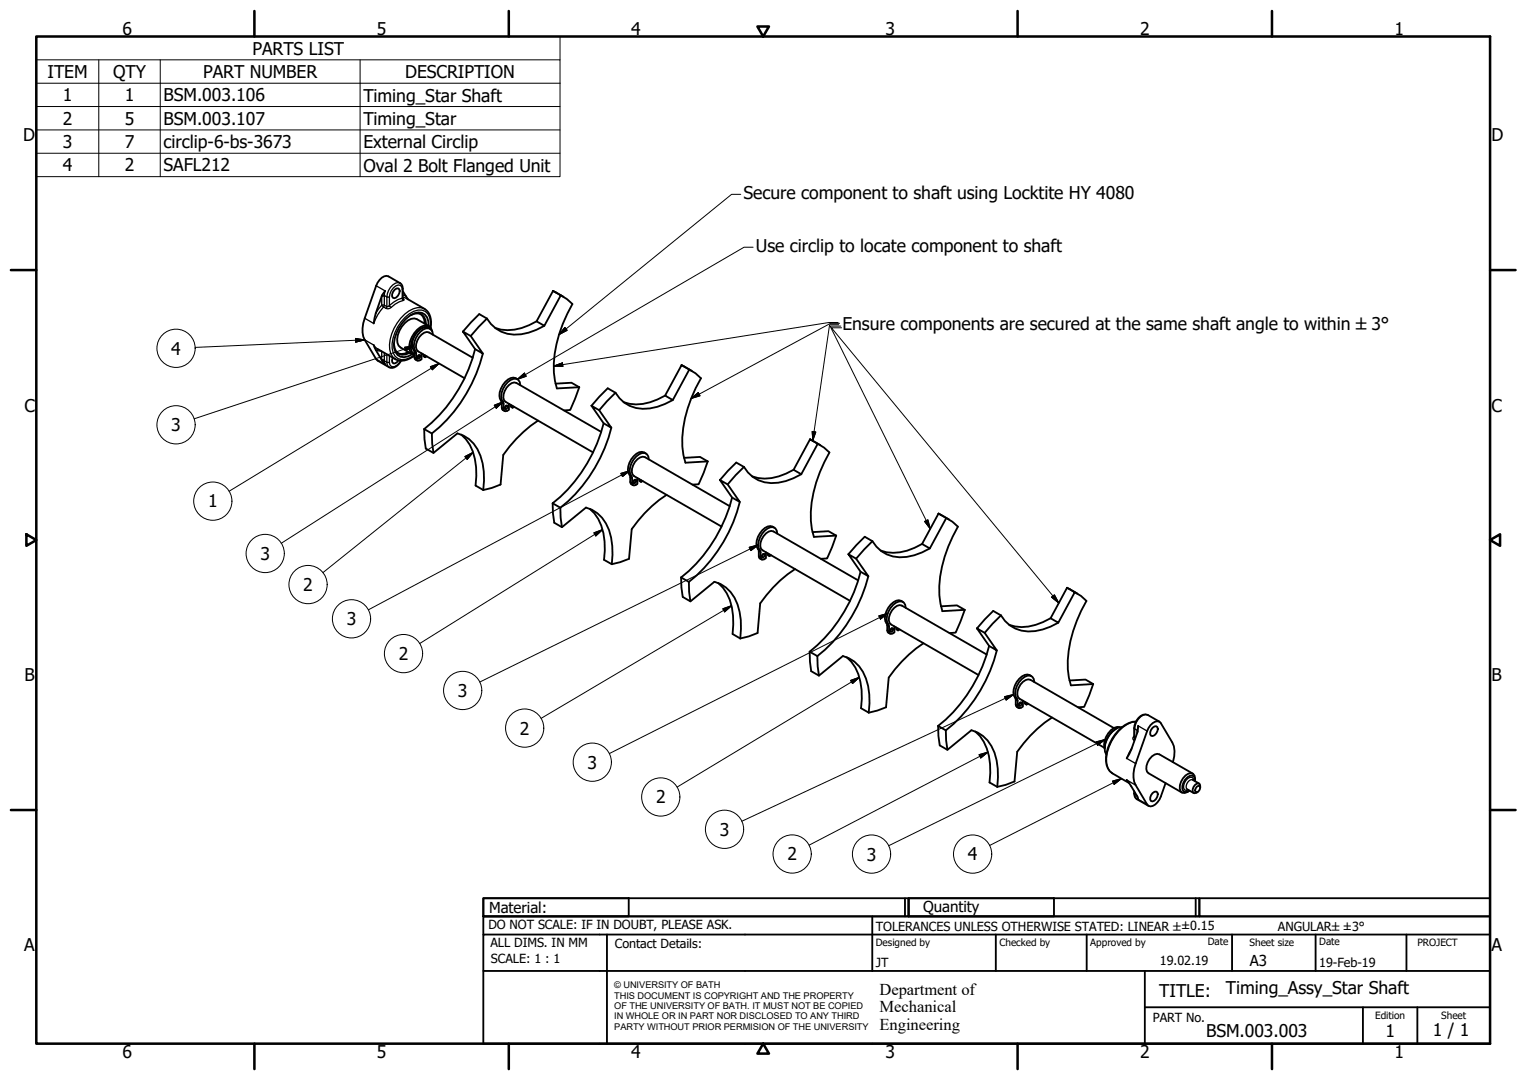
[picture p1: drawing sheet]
<svg xmlns="http://www.w3.org/2000/svg" width="420mm" height="297mm" viewBox="0 0 420 297" stroke-linecap="round" stroke-linejoin="round" font-family="sans-serif">
<!-- layer: Visible Narrow (ISO) -->
<g fill="none" stroke="#000" stroke-width=".36">
<path d="M103.5 78.6l2.5 1.4-.3 1.3M110.1 77.9a2.29 2.29 0 0 0-2.7 1.1l-.5 .9-.5 1.8M110.7 79.6l-.1-.7-.4-.4a2.21 2.21 0 0 0-2.5 1.4l-.6 1.8h-.7M110.7 79.6l.1 2.4M110.8 79.4l-.1 .2M100.4 93.5l2.4 1.4 1.1 1.1M103.4 96.3l1.5 .3M103.5 98.8l2.5 1.4-.3-1M105 96.6v2.4h.7M105.1 99.2h.6M105.1 81.2l.6 .1M105.5 84.4a13.1 13.1 0 0 0-2.7 4.6l-2.4-1.5"/>
<path d="M105.5 84.4l-.5-.5-1.6 2.2M105.5 84.4l.7 .4M105.7 83.9l-.2 .5M105.7 81.5h-.7v2.4h.7M105.7 83.9l.7 .4M105.7 81.3v2.6M105.7 97v2.2M105.7 99.2l.7 .4M105.7 81.3l.7 .4M106.4 84.3l-.2 .5M106.4 84.3l.7-.3 .5 .6M106.4 99.6l.1 .6 .6 .8"/>
<path d="M106.4 99.6h.7M106.4 81.7v2.6M106.4 97.4v2.2M107.1 81.7v2.3l2.4-1.6 1.2-.4 .2 .6M107.1 97.9v1.7M110.2 99.2a2.22 2.22 0 0 1-2.6 1.5l-.5-1.1M110.8 81.8l1.1 .3M110.8 81.1l.8 .3M110.9 82.1h.1M110.9 82.1l.2 .5a8.4 8.4 0 0 0-3.8 2.2h-1.1M113.9 96.4l.4 .2M114 96.9l.5 .3"/>
<path d="M114 98.3l.5 .2M116.8 84.9a4.2 4.2 0 0 0-4.3 .6 12.2 12.2 0 0 0-5.3 10.6l.3 1.2 .6 .9 .7 .6M118.4 90a3.9 3.9 0 0 0-2.3-4.7 7.7 7.7 0 0 0-6.7 4.6 7.7 7.7 0 0 0-.7 8.1 3.2 3.2 0 0 0 4.1 .4l1.2-.7M137.9 110.2l.5 .3M138.1 110.8l.5 .3M138.1 112.1l.5 .3M173.2 130.6l.5 .3M173.4 131.2l.5 .3M173.4 132.6l.5 .2M208.6 151.1l.5 .2M208.8 151.6l.5 .3M208.8 153l.5 .3"/>
<path d="M243.9 171.5l.6 .3M244.1 172l.5 .3M244.1 173.4l.5 .3M279.3 191.9l.5 .3M279.5 192.4l.5 .3M279.5 193.8l.5 .3M312.5 198.5a9.2 9.2 0 0 0-6.6 5.4 8 8 0 0 0-.6 8.2l.8 .6M315.8 196.6a3.3 3.3 0 0 0-3.5 3l-.1 .9M310.5 215.1l-.5-.6 2.5 1.4M311.5 205.7l-1.5 2.9 2.5 1.4M312 202.6a.64 .64 0 0 0 0 1l.2-.5-.1-.3M312 203.6l.1 .1"/>
<path d="M312.1 202.4v.2M312.1 218.2l.1 .2M312.1 200.3l.1 .2M312.2 218.4l.3 1.1 .3 .3M312.2 200.5l.1 2.7M312.2 217.9v.5M312.2 200.5l.7 .4M312.2 218.4l.5 .3M312.9 200.9l.3-1.3 2.4 1.5M312.9 219.1l.3 .7 2.4 1.5M312.9 201.1l.1 .1M312.9 200.9v.6"/>
<path d="M312.9 200.9l.2 .1M328.2 214.5a1.73 1.73 0 0 0-1.5 2.6M328.5 214.7l-.2-.6-.3-.3a2.44 2.44 0 0 0-2 3.4l.4 .2 .6-.1"/>
</g>
<!-- layer: Visible (ISO) -->
<g fill="none" stroke="#000" stroke-width=".51">
<path d="M108.5 79.7l1-.4a1.27 1.27 0 0 1 0 2l-1 .7-.4-.1a1.65 1.65 0 0 1 .4-2.2zM102.8 94.9l2.2 4.1 1 1.2M103.9 96l4.9 2.8a4.8 4.8 0 0 0 5.2-1M106 80l-.9 1.2a28.8 28.8 0 0 0-2.3 7.8M108.1 98.4l-.2 .6 .3 .9 .4 .1 .6-.3 .4-.6M108.4 94.6a2.66 2.66 0 0 0 1.3 2.7 2.66 2.66 0 0 0 3-.3M110.8 80.1l1.5 2.2M110.9 82.2l-.1-2.8a1.66 1.66 0 0 0-.7-1.5l-3.2-1.9a3.1 3.1 0 0 0-3.4 2.6l-3.1 8.9a7.7 7.7 0 0 0 0 6l3.1 5.3 3.6 2.2a2.76 2.76 0 0 0 3.2-1.8M111.9 82.1l4.9 2.8a4.9 4.9 0 0 1 1.7 5.2M112.4 96.8l-1.1 .5-.9 .1-.9-.2M113 86.7a2.66 2.66 0 0 1 3-.2 2.66 2.66 0 0 1 1.2 2.7M115.2 97.7l-.3 .6"/>
<path d="M115.3 97.6h.2l.2 .3-.4 .7-.3 .1-.2-.3zM115.8 86.4l.6 .6 .3 .9 .2 1.1M116.5 97.5v.5l.5 .3v-.5M117.4 98l-.4 .3M117.9 89.6a3.1 3.1 0 0 0-2.8-3.7 8.9 8.9 0 0 0-6.5 7.2 4.8 4.8 0 0 0 .8 4.5 3.3 3.3 0 0 0 4-.2M118 89.7l-3.3-1.9a2.94 2.94 0 0 0-3.3 1.1 5.7 5.7 0 0 0-1.7 6.1l.5 .6 3.3 1.9M118.3 90.4a1.94 1.94 0 0 0-2.6 .1 4.8 4.8 0 0 0-1.7 6.4l.1 1.7 .7 .6M118.7 90.7a1.83 1.83 0 0 0-2.9-.3 6.3 6.3 0 0 0-2.7 5.8l.4 .8 .5 .4M118.9 91a1.89 1.89 0 0 0-1.3-1.5 1.89 1.89 0 0 0-1.9 .5 6.5 6.5 0 0 0-2.8 6.8l.5 .6 .6 .3M119.1 92.1a1.61 1.61 0 0 0-.8-1.7 1.61 1.61 0 0 0-1.8 .2 5.5 5.5 0 0 0-2.5 5.4 2.78 2.78 0 0 1 .5 2.5l.2 .5 .3 .2 1-.4v-1.6M127.4 91.2l2.1 1.2 3.4 4.8-2.2-1.2zM130.1 98.4l-12-7a2.37 2.37 0 0 0-2.8 1.3 3.7 3.7 0 0 0-.7 3.5l.5 .5 12.7 7.3"/>
<path d="M130.7 96a41.1 41.1 0 0 1-14 22M132.9 97.2a41.2 41.2 0 0 1-14.1 22M134 87.6l-4.5 4.8M134 87.6l-2.1-1.2-4.5 4.8M134 87.6a9.3 9.3 0 0 0 11.5 3.9l2.1-.8 2.2-1.1M147.6 88.4a13.3 13.3 0 0 1-11.4 1.8M152.2 80l2.1 1.2-4.5 8.4-2.2-1.2zM152.2 80l2.8 1.6M154.3 81.2l1.7 1.1 1.5 1.3a32.8 32.8 0 0 0-4.8 21.1l.5 2.1 6.2-.3M116.7 118l.1 2.8 .4 2.6 2.1 1.2 6.6-5.4a9.8 9.8 0 0 1 6.9 8.3l.4 4.7-.2 2.6M116.7 118l2.1 1.2M118.8 119.2l.1 2.8 .4 2.6"/>
<path d="M126.9 119.5a13.7 13.7 0 0 1 4.2 11.4l-.2 2.6 2.1 1.3M139.2 111.6l-.3 .6M139.3 111.5h.3l.1 .3-.4 .7-.3 .1-.1-.3zM140.5 111.3v.6l.5 .2v-.5M141.5 111.9l-.5 .2M142.4 104.3a1.96 1.96 0 0 0-2.6 .1 5.5 5.5 0 0 0-2.3 5.2 2.68 2.68 0 0 1 .6 2.5v.4l.8 .6M143.2 105.9a1.6 1.6 0 0 0-.9-1.6 1.6 1.6 0 0 0-1.8 .2 4.8 4.8 0 0 0-1.9 6.6v1.3l.1 .5 .4 .2 .9-.4v-1.6M148 115.7a35.2 35.2 0 0 0-9.5 9.4l-.8 8.2-2.4 .9-2.3 .6M152.8 105.5l4.4-.2 2.2 1.2M159.4 106.5l-2.5 6.3-1.7 .1M162.8 111.6l2.1 1.2 3.3 4.9-2.1-1.3zM165.4 118.8l-23.3-13.5a2.34 2.34 0 0 0-2.7 1.3 3.7 3.7 0 0 0-.7 3.5l.4 .4 24.1 13.9"/>
<path d="M166.1 116.4a41.1 41.1 0 0 1-14 22M168.2 117.7a41.1 41.1 0 0 1-14 21.9M169.4 108l-4.5 4.8M169.4 108l-2.2-1.2-4.4 4.8M169.4 108a9.3 9.3 0 0 0 11.4 3.9l4.3-1.9M183 108.8a13.3 13.3 0 0 1-11.4 1.8M187.5 100.4l2.2 1.2-4.6 8.4-2.1-1.2zM187.5 100.4l2.9 1.6M189.7 101.6l1.7 1.1 1.5 1.3a32.6 32.6 0 0 0-4.9 21.2l.6 2.1 6.1-.4M152.1 138.4v2.8l.4 2.6 2.1 1.2 6.6-5.4a9.8 9.8 0 0 1 6.9 8.3l.4 2.2-.2 5.1M152.1 138.4l2.1 1.2M154.2 139.6l.1 2.8 .3 2.6"/>
<path d="M162.3 139.9a13.7 13.7 0 0 1 4.1 11.5l-.2 2.6 2.1 1.2M174.6 132l-.4 .6M174.6 131.9h.4v.7l-.7 .4-.1-.3zM175.9 131.8v.5l.5 .3v-.6M176.8 132.3l-.4 .3M177.7 124.7a2.27 2.27 0 0 0-3.3 .8 4.4 4.4 0 0 0-1 5.7l.1 1.7 .7 .6M178.5 126.4a1.59 1.59 0 0 0-.8-1.7 1.59 1.59 0 0 0-1.8 .2 4.8 4.8 0 0 0-2 6.6v1.3l.2 .5 .3 .2 1-.4v-1.6M183.4 136.1a34.2 34.2 0 0 0-9.6 9.4l-.7 8.2-2.4 .9-2.4 .6M188.2 125.9l4.4-.2 2.1 1.2M194.7 126.9l-2.5 6.3-1.7 .1M198.1 132l2.1 1.2 3.4 4.9-2.2-1.3zM200.8 139.2l-23.3-13.5a2.45 2.45 0 0 0-2.8 1.3 3.7 3.7 0 0 0-.7 3.5l.5 .4 24 13.9"/>
<path d="M201.4 136.8a40.8 40.8 0 0 1-14 22M203.6 138.1a40.9 40.9 0 0 1-14.1 21.9M204.7 128.4l-4.5 4.8M204.7 128.4l-2.1-1.2-4.5 4.8M204.7 128.4a9.3 9.3 0 0 0 11.5 3.9l4.3-1.9M218.4 129.2a13.3 13.3 0 0 1-11.5 1.8M222.9 120.8l2.1 1.3-4.5 8.3-2.1-1.2zM222.9 120.8l2.8 1.6M225 122.1l1.7 1 1.5 1.3a33 33 0 0 0-4.8 21.2l.5 2.1 6.2-.4M187.4 158.8l.1 2.8 .4 2.6 2.1 1.2 6.6-5.4a9.8 9.8 0 0 1 6.9 8.3l.3 2.2-.1 5.1M187.4 158.8l2.1 1.2M209.9 152.4l-.3 .6"/>
<path d="M210 152.4l.3-.1 .1 .3-.1 .4-.6 .4-.1-.3zM211.2 152.2v.5l.5 .3v-.5M212.2 152.7l-.5 .3M213.1 145.1a2.25 2.25 0 0 0-3.4 .8 4.4 4.4 0 0 0-1 5.4 3.2 3.2 0 0 0 .4 2.3l.5 .3M213.9 146.8a1.59 1.59 0 0 0-.9-1.7 1.59 1.59 0 0 0-1.8 .2 5.5 5.5 0 0 0-2.5 5.4 2.69 2.69 0 0 1 .6 2.6l.1 .4 .4 .3 1-.5v-1.6M218.8 156.5a33.9 33.9 0 0 0-9.6 9.5l-.8 8.1-2.4 .9-2.3 .6M223.6 146.4l4.4-.3 2.1 1.2M230.1 147.3l-2.5 6.3-1.7 .1M233.4 152.4l2.2 1.3 3.3 4.8-2.1-1.2zM236.1 159.6l-23.3-13.4a2.34 2.34 0 0 0-2.7 1.3 3.6 3.6 0 0 0-.7 3.4l.4 .4 24.1 14M236.8 157.3a41.1 41.1 0 0 1-14 21.9M238.9 158.5a41.2 41.2 0 0 1-14 22"/>
<path d="M240.1 148.9l-4.5 4.8M240.1 148.9l-2.2-1.3-4.5 4.8M240.1 148.9a9.3 9.3 0 0 0 11.4 3.8l2.2-.8 2.1-1.1M253.7 149.6a13.3 13.3 0 0 1-11.4 1.8M258.2 141.3l2.2 1.2-4.6 8.3-2.1-1.2zM258.2 141.3l2.9 1.6M260.4 142.5l1.7 1 1.5 1.4a32.8 32.8 0 0 0-4.8 21.1l.5 2.1 6.2-.4M189.5 160l.1 2.8 .4 2.6M197.6 160.3a13.6 13.6 0 0 1 4.2 11.5l-.2 2.6 2.1 1.2M222.8 179.2l.4 5.4 2.1 1.2 6.6-5.4a9.8 9.8 0 0 1 7 8.3l.3 4.7-.2 2.6M222.8 179.2l2.1 1.3M245.3 172.8l-.4 .6"/>
<path d="M245.4 172.8l.3-.1 .1 .3-.4 .8h-.3l-.2-.3zM246.6 172.6v.5l.5 .3v-.5M247.5 173.1l-.4 .3M248.5 165.6a1.94 1.94 0 0 0-2.7 0 5.4 5.4 0 0 0-2.2 5.3 2.68 2.68 0 0 1 .5 2.5l.1 .4 .7 .5M249.2 167.2a1.6 1.6 0 0 0-.8-1.7 1.6 1.6 0 0 0-1.8 .2 4.8 4.8 0 0 0-2 6.6v1.4l.2 .4 .3 .3 1-.4v-1.7M254.1 176.9a35.2 35.2 0 0 0-9.6 9.5l-.7 8.1-2.4 .9-2.4 .6M258.9 166.8l4.4-.3 2.2 1.2M265.5 167.7l-2.5 6.3-1.7 .1M268.8 172.8l2.1 1.3 3.4 4.8-2.1-1.2zM272.2 177.7a41.1 41.1 0 0 1-14.1 22M274.3 178.9a41.1 41.1 0 0 1-14.1 22M275.4 169.3l-4.5 4.8"/>
<path d="M275.4 169.3l-2.1-1.3-4.5 4.8M275.4 169.3a9.3 9.3 0 0 0 11.5 3.8l2.1-.7 2.2-1.1M289.1 170a13.3 13.3 0 0 1-11.5 1.8M293.6 161.7l2.1 1.2-4.5 8.4-2.1-1.3zM293.6 161.7l2.9 1.6M295.7 162.9l1.7 1 1.5 1.4a32.6 32.6 0 0 0-4.8 21.1l.6 2.1 6.1-.4M224.9 180.5l.1 2.7 .3 2.6M233 180.7a13.7 13.7 0 0 1 4.1 11.5l-.2 2.6 2.1 1.2M258.1 199.7l.1 2.7 .4 2.6 2.1 1.2 6.6-5.4a9.8 9.8 0 0 1 6.9 8.3l.3 2.3-.1 5M258.1 199.7l2.1 1.2M271.5 180l-23.3-13.4a2.34 2.34 0 0 0-2.8 1.3 3.7 3.7 0 0 0-.6 3.4l.4 .5 24 13.9M280.6 193.2l-.3 .6"/>
<path d="M280.7 193.2h.3v.7l-.6 .3-.1-.3zM282 193v.5l.4 .3v-.5M282.9 193.5l-.5 .3M283.8 186a2.27 2.27 0 0 0-3.4 .7 4.4 4.4 0 0 0-.9 5.7l.1 1.8 .7 .5M284.6 187.6a1.59 1.59 0 0 0-.8-1.7 1.59 1.59 0 0 0-1.9 .3 5.4 5.4 0 0 0-2.5 5.3 2.83 2.83 0 0 1 .6 2.6l.1 .5 .4 .2 1-.4v-1.7M289.5 197.3a34.2 34.2 0 0 0-9.6 9.5l-.8 8.1-2.4 1-2.3 .5M294.3 187.2l4.4-.3 2.1 1.2M300.8 188.1l-2.5 6.3-1.7 .1M308.8 200a5.9 5.9 0 0 0-4.8 5.7v1l.4 .8M312.6 198.4a9.2 9.2 0 0 0-7.2 6 7.6 7.6 0 0 0 0 7.7l5.2 3.2M313.2 199.6l-.2 1.6a27.3 27.3 0 0 1-3 7.4M319 198.5l-3.2-1.9a2.86 2.86 0 0 0-3.4 2.2l-.3 1.5v2.5"/>
<path d="M260.2 200.9l.1 2.8 .4 2.5M268.3 201.2a13.7 13.7 0 0 1 4.2 11.4l-.2 2.6 2.1 1.2M306.5 200.2l-23-13.2a2.45 2.45 0 0 0-2.7 1.3 3.7 3.7 0 0 0-.7 3.4l.4 .5 23.4 13.5M307.1 200.4a6.5 6.5 0 0 0-3.1 5.5M308.1 200a3.1 3.1 0 0 0-3.2 1.7 4.7 4.7 0 0 0-.9 4M310 214.5l2.9 4.5 .3 .8M312.1 217.6v.6a1.8 1.8 0 0 0 .7 1.6l3.2 1.8M317.1 200.2l1-.5a1.27 1.27 0 0 1 0 2l-.5 .5-.5 .2h-.4a1.69 1.69 0 0 1 .4-2.2zM317.1 218.1l1-.4a1.27 1.27 0 0 1 0 2l-.5 .5-.5 .2-.4-.1a1.69 1.69 0 0 1 .4-2.2zM322.7 209.6a7 7 0 0 0-.1-5.4l-3.2-5.3a1.43 1.43 0 0 0-2.2 0l-.7 .6-.9 1.6-3.1 8.9a7.7 7.7 0 0 0 0 5.9l3.1 5.4a1.42 1.42 0 0 0 2.3 0l1.1-1.4 1.7-4.5M326.7 217.1l1.7 1M328.2 214.5l1.7 1"/>
<path d="M328.2 212.8l-9.2-5.3a2.37 2.37 0 0 0-2.7 1.3 3.7 3.7 0 0 0-.7 3.4l.4 .5 9.2 5.3M328.8 214.9v-.8l-.3-.5a1.75 1.75 0 0 0-2.4 .9 2.84 2.84 0 0 0-.5 3l.4 .3h.6l.7-.3M328.8 214.6a1.41 1.41 0 0 0-.3-1.5 1.41 1.41 0 0 0-1.5-.3 4.1 4.1 0 0 0-2.2 4.8 1.49 1.49 0 0 0 2.3 0M329.3 216.4l.5-.3 .3 .1a1.14 1.14 0 0 1-1.1 1.6l-.2-.4zM330.2 216.6l-.1-.9-.3-.2a1.86 1.86 0 0 0-1.5 2.5l.4 .2 .8-.4"/>
</g>
<!-- layer: Symbol (ISO) -->
<g fill="none" stroke="#000" stroke-width=".28">
<path d="M10 16.5v-6.5h144.1v6.5M10 16.5h144.1v6.4M10 16.5v32.1h144.1v-25.7M27.2 16.5v32.1M44.1 16.5v32.1M99.1 16.5v32.1M10 22.9h144.1M10 29.3h144.1M10 35.7h144.1M10 42.1h144.1M203.8 53.5h-2.5l-47.5 38.5M207.2 68h-2.5l-62.3 36.3"/>
<path d="M97.8 93.1l2.6 .4-2.5 .6zM100.4 93.5l-46.7 2.1M111.3 95.5l2.6-.3-2.2 1.2zM113.9 95.2l-60.5 20M120.8 100l-57.8 35.1M155.4 90.1l.7 .8-2.3 1.1zM230.6 88.7h-2.5l-75.7 12M230.8 89.3h-2.5l-4.7 31.9M231 88.9h-2.5l-38.3 20.7M231.4 89.7h-3l27.6 55.7M231.6 90.2h-2.8l62.5 75.6M53.7 116.8a5.3 5.3 0 0 0-7.6-4.6 5.3 5.3 0 0 0-.8 8.9 5.3 5.3 0 0 0 8.3-3.4l.1-.9"/>
<path d="M118.4 100.8l2.4-.8-1.9 1.7zM136 111.4l2.4-.9-1.9 1.8zM138.4 110.5l-61 38.9M142.4 104.3l1.9-1.7 .5 .9zM152.4 100.7l2.3-.9 .2 1zM190.2 109.6l1.9-1.6 .5 .9zM223.5 118.7l1 .1-.9 2.4zM127.9 125.6l2.3-1.2-1.7 2zM130.2 124.4l-41.4 33.1M170.8 130.2l2.4-.7-1.9 1.6zM173.2 129.5l-71.9 38.2M163.4 146.5l2.4-.8-1.9 1.7z"/>
<path d="M165.8 145.7l-50.3 31.3M206.1 150.5l2.5-.6-2 1.5zM208.6 149.9l-76.6 37.7M254.4 143.4l.9-.4 .7 2.4zM198.9 167.4l2.4-.8-1.9 1.7zM201.3 166.6l-52.4 31M241.8 169.4l2.5-.7-2 1.6zM244.3 168.7l-76.7 38.6M289.3 164.2l.8-.6 1.2 2.2zM234 187.1l2.5-.8-1.9 1.7zM236.5 186.3l-50.2 30.2M276.4 191.6l2.5-.6-2.1 1.5z"/>
<path d="M278.9 191l-74.8 34.9M168.2 209.6a5.3 5.3 0 0 0-7.6-4.7 5.3 5.3 0 0 0-.7 9 5.3 5.3 0 0 0 8.3-3.4v-.9M269.4 207.6l2.4-.8-1.9 1.7zM271.8 206.8l-49.2 25.7M301.6 204.1l2.4-.7-2 1.6zM304 203.4l-59.5 29.2M306.1 214.8l2.5-.6-2 1.5zM308.6 214.2l-36.3 18.3"/>
<circle cx="48.4" cy="95.8" r="5.3"/>
<circle cx="58.6" cy="137.8" r="5.3"/>
<circle cx="73" cy="152.2" r="5.3"/>
<circle cx="84.8" cy="160.8" r="5.3"/>
<circle cx="96.7" cy="170.2" r="5.3"/>
<circle cx="111" cy="179.8" r="5.3"/>
<circle cx="127.3" cy="189.9" r="5.3"/>
<circle cx="144.4" cy="200.3" r="5.3"/>
<circle cx="181.8" cy="219.2" r="5.3"/>
<circle cx="199.4" cy="228.1" r="5.3"/>
<circle cx="218" cy="234.9" r="5.3"/>
<circle cx="239.8" cy="234.9" r="5.3"/>
<circle cx="267.6" cy="234.9" r="5.3"/>
</g>
<!-- layer: Border (ISO) -->
<g fill="none" stroke="#000" stroke-width=".7">
<path d="M10 10h400v277h-400zM70 3v7M140 3v7M208.4 7.3h3.2l-1.6 2.7zM280 3v7M350 3v7M3 74.3h7M410 74.3h7M7.3 146.9l2.7 1.6-2.7 1.6zM410 148.5l2.7-1.6v3.2zM3 222.8h7M410 222.8h7"/>
<path d="M70 287v7M140 287v7M210 287l1.6 2.8h-3.2zM280 287v7M350 287v7"/>
</g>
<!-- layer: Title (ISO) -->
<g fill="none" stroke="#000" stroke-width=".51">
<path d="M133 247h40v5h-40zM133 247h117v5h-117zM133 257v-5h277v5M133 257h277v30h-277zM167 257v30M240 252v15M249 247v5M250 247h40v5h-40zM250 247h80v5h-80zM274 257v10M299 257v10M329 247v5"/>
<path d="M330 247h80v5h-80zM339 257v10M362 257v10M387 257v10M133 267h277M315 277h95M315 267v20M375 277v10M390 277v10"/>
</g>
<!-- layer: Symbol (ISO) -->
<g fill="#000" stroke="#000" stroke-width=".28">
<path d="M97.9 94.1l2.5-.6zM97.8 93.1l2.6 .4-2.5 .6zM111.7 96.4l2.2-1.2zM111.3 95.5l2.6-.3-2.2 1.2zM152.4 100.7l2.3-.9zM152.4 100.7l2.3-.9 .2 1zM155.4 90.1l-1.6 1.9zM155.4 90.1l.7 .8-2.3 1.1zM118.9 101.7l1.9-1.7zM118.4 100.8l2.4-.8-1.9 1.7zM136.5 112.3l1.9-1.8zM136 111.4l2.4-.9-1.9 1.8z"/>
<path d="M142.4 104.3l1.9-1.7zM142.4 104.3l1.9-1.7 .5 .9zM190.2 109.6l1.9-1.6zM190.2 109.6l1.9-1.6 .5 .9zM223.5 118.7l.1 2.5zM223.5 118.7l1 .1-.9 2.4zM130.2 124.4l-1.7 2zM127.9 125.6l2.3-1.2-1.7 2zM171.3 131.1l1.9-1.6zM170.8 130.2l2.4-.7-1.9 1.6zM163.9 147.4l1.9-1.7zM163.4 146.5l2.4-.8-1.9 1.7z"/>
<path d="M206.6 151.4l2-1.5zM206.1 150.5l2.5-.6-2 1.5zM254.4 143.4l1.6 2zM254.4 143.4l.9-.4 .7 2.4zM199.4 168.3l1.9-1.7zM198.9 167.4l2.4-.8-1.9 1.7zM242.3 170.3l2-1.6zM241.8 169.4l2.5-.7-2 1.6zM289.3 164.2l2 1.6zM289.3 164.2l.8-.6 1.2 2.2zM234.6 188l1.9-1.7zM234 187.1l2.5-.8-1.9 1.7z"/>
<path d="M276.8 192.5l2.1-1.5zM276.4 191.6l2.5-.6-2.1 1.5zM269.9 208.5l1.9-1.7zM269.4 207.6l2.4-.8-1.9 1.7zM302 205l2-1.6zM301.6 204.1l2.4-.7-2 1.6zM306.6 215.7l2-1.5zM306.1 214.8l2.5-.6-2 1.5z"/>
</g>
<g font-size="4.8">
<text x="33.7" y="9.6">6</text>
<text x="103.7" y="9.6">5</text>
<text x="173.7" y="9.6">4</text>
<text x="243.7" y="9.6">3</text>
<text x="313.7" y="9.6">2</text>
<text x="383.7" y="9.6">1</text>
<text x="69.4" y="15">PARTS LIST</text>
<text x="13.1" y="21.4">ITEM</text>
<text x="31.1" y="21.5">QTY</text>
<text x="55.9" y="21.4">PART NUMBER</text>
<text x="111.5" y="21.5">DESCRIPTION</text>
<text x="17.3" y="27.9">1</text>
<text x="34.3" y="27.9">1</text>
<text x="45" y="27.9">BSM.003.106</text>
<text x="100" y="27.9">Timing_Star Shaft</text>
<text x="17.3" y="34.3">2</text>
<text x="34.3" y="34.3">5</text>
<text x="45" y="34.3">BSM.003.107</text>
<text x="100" y="34.3">Timing_Star</text>
<text x="6.3" y="38.9">D</text>
<text x="17.3" y="40.7">3</text>
<text x="34.3" y="40.7">7</text>
<text x="45" y="40.8">circlip-6-bs-3673</text>
<text x="100" y="40.8">External Circlip</text>
<text x="410.4" y="38.9">D</text>
<text x="17.3" y="47.1">4</text>
<text x="34.3" y="47.1">2</text>
<text x="45" y="47.1">SAFL212</text>
<text x="100" y="47.2">Oval 2 Bolt Flanged Unit</text>
<text x="204.6" y="54.8">Secure component to shaft using Locktite HY 4080</text>
<text x="208" y="69.3">Use circlip to locate component to shaft</text>
<text x="231.8" y="90.7">Ensure components are secured at the same shaft angle to within ±3°</text>
<text x="47.1" y="97.5">4</text>
<text x="6.7" y="113.2">C</text>
<text x="410.4" y="113.2">C</text>
<text x="47.1" y="118.6">3</text>
<text x="57.2" y="139.6">1</text>
<text x="71.6" y="154">3</text>
<text x="83.4" y="162.6">2</text>
<text x="95.4" y="172">3</text>
<text x="109.7" y="181.6">2</text>
<text x="6.8" y="187.4">B</text>
<text x="126" y="191.7">3</text>
<text x="410.4" y="187.4">B</text>
<text x="143.1" y="202">2</text>
<text x="161.6" y="211.4">3</text>
<text x="180.5" y="221">2</text>
<text x="198.1" y="229.9">3</text>
<text x="216.6" y="236.7">2</text>
<text x="238.5" y="236.7">3</text>
<text x="266.3" y="236.7">4</text>
<text x="6.7" y="261.7">A</text>
<text x="410.4" y="261.7">A</text>
<text x="319" y="274.2">TITLE:</text>
<text x="337.3" y="273.4">Timing_Assy_Star Shaft</text>
<text x="331.9" y="285.3">BSM.003.003</text>
<text x="381.2" y="285.3">1</text>
<text x="394.2" y="285">1 / 1</text>
<text x="33.7" y="291">6</text>
<text x="103.7" y="290.9">5</text>
<text x="173.7" y="290.9">4</text>
<text x="243.7" y="291">3</text>
<text x="313.7" y="291">2</text>
<text x="383.7" y="290.9">1</text>
</g>
<g font-size="4.6">
<text x="242" y="273.7">Department of</text>
<text x="242" y="278.4">Mechanical</text>
<text x="242" y="283.2">Engineering</text>
</g>
<g font-size="4.1">
<text x="134.6" y="251.1">Material:</text>
<text x="254" y="250.8">Quantity</text>
<text x="343.9" y="265.6">A3</text>
</g>
<g font-size="3.5">
<text x="134.4" y="255.6">DO NOT SCALE: IF IN DOUBT, PLEASE ASK.</text>
<text x="241" y="256">TOLERANCES UNLESS OTHERWISE STATED: LINEAR ±±0.15</text>
<text x="351.6" y="256">ANGULAR±±3°</text>
<text x="134.9" y="260.6">ALL DIMS. IN MM</text>
<text x="169.2" y="260.6">Contact Details:</text>
<text x="135.1" y="264.8">SCALE: 1 : 1</text>
<text x="241" y="266">JT</text>
<text x="319.2" y="265.5">19.02.19</text>
<text x="363" y="266">19-Feb-19</text>
<text x="317.2" y="281.2">PART No.</text>
</g>
<g font-size="2.8">
<text x="241" y="260.1">Designed by</text>
<text x="275" y="260.1">Checked by</text>
<text x="300" y="260.1">Approved by</text>
<text x="332.3" y="260">Date</text>
<text x="343.8" y="260.1">Sheet size</text>
<text x="363" y="260">Date</text>
<text x="390" y="260.1">PROJECT</text>
<text x="378.4" y="280.1">Edition</text>
<text x="396.6" y="280.1">Sheet</text>
</g>
<g font-size="2.5">
<text x="169" y="271.9">© UNIVERSITY OF BATH</text>
<text x="169" y="274.7">THIS DOCUMENT IS COPYRIGHT AND THE PROPERTY</text>
<text x="169" y="277.5">OF THE UNIVERSITY OF BATH. IT MUST NOT BE COPIED</text>
<text x="169" y="280.4">IN WHOLE OR IN PART NOR DISCLOSED TO ANY THIRD</text>
<text x="169" y="283.2">PARTY WITHOUT PRIOR PERMISION OF THE UNIVERSITY</text>
</g>
</svg>
